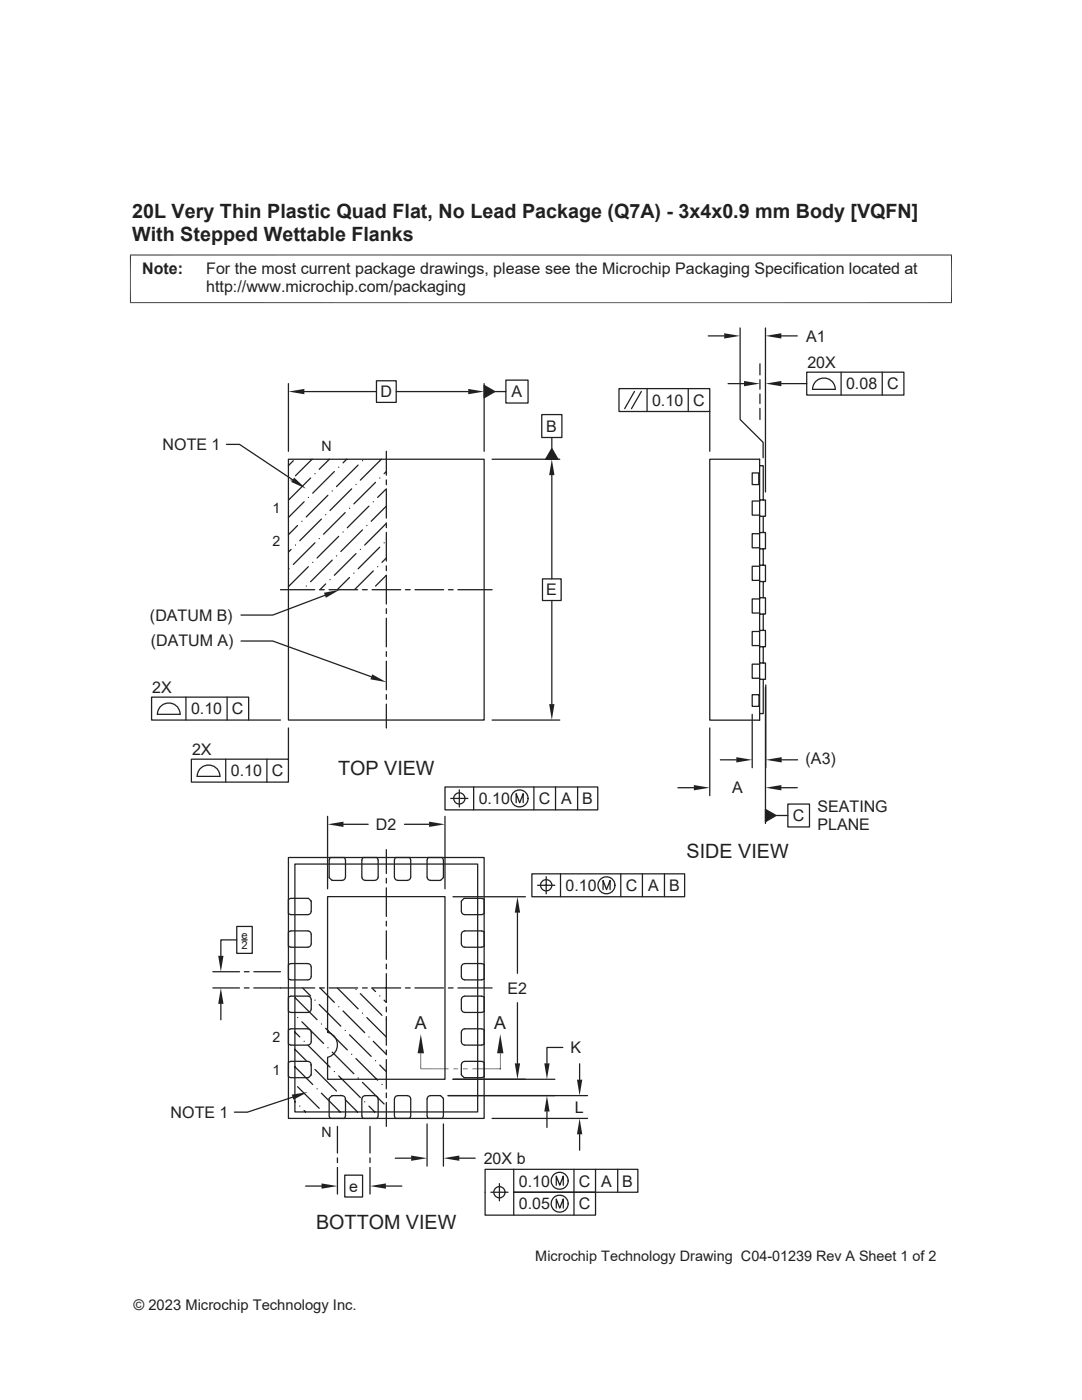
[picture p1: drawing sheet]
<svg xmlns="http://www.w3.org/2000/svg" width="216mm" height="279mm" viewBox="0 0 216 279" stroke-linecap="round" stroke-linejoin="round" font-family="sans-serif">
<g fill="none" stroke="#231f20" stroke-width=".25">
<path d="M57.6 91.7h39v52h-39zM58.1 95.8h.1M58.5 91.9l-.9 1M61.5 99.3h.1M62 95.4l-4.3 4.3M62.3 91.7l-3.4 3.3M62.8 94.5h.1M65.4 98.8l-4.3 4.4M65.7 91.7l-2 2M66.3 98h.1M66.7 94.1l-4.3 4.3M67.6 93.2h.1"/>
<path d="M69.2 91.7l-.7 .7M70.2 97.6l-4.4 4.3M71 96.7h.1M71.5 92.8l-4.4 4.3M72.3 91.9h.1M74.9 96.3l-4.3 4.3M75.8 95.4h.1M76.1 91.7l-4.2 4.1M77.1 94.1l-.5 .4M77.1 97.6l-1.7 1.7M110.1 89.5l1.2 2.2h-2.4zM110.1 87.3v2.2"/>
<path d="M141.6 91.7h10v52h-10zM150.1 94.4h1.3v2.3h-1.3zM151.6 92.9h.7v6.9M151.6 100h-1.5v2.8h1.5M151.6 99.8h1.1v3.2h-1.1M57.7 113.5h.1M58.1 109.6l-.5 .6M58.9 108.8h.1M59.4 104.9l-1.8 1.8M60.2 104h.1M60.7 100.1l-3.1 3.2M61.1 117h.1"/>
<path d="M61.5 113.1l-3.9 4M62.4 112.2h.1M62.8 108.3l-4.3 4.3M63.7 107.5h.1M64.1 103.6l-4.3 4.3M65 102.7h.1M65 116.5l-1.1 1.2M65.8 115.7h.1M66.3 111.8l-4.3 4.3M67.1 110.9h.1M67.6 107l-4.3 4.4M68.5 106.2h.1"/>
<path d="M68.9 102.3l-4.3 4.3M69.7 101.4h.1M69.7 115.3l-2.4 2.4M70.6 114.4h.1M71 110.5l-4.3 4.3M71.9 109.6h.1M72.3 105.7l-4.3 4.4M73.2 104.9h.1M73.6 101l-4.3 4.3M74.5 100.1h.1M74.5 113.9l-3.7 3.8M75.4 113.1h.1"/>
<path d="M75.8 109.2l-4.3 4.3M76.6 108.3h.1M77.1 101l-3 3M77.1 104.5l-4.3 4.3M77.1 111.4l-.9 .8M77.1 114.8l-2.2 2.2M151.6 119.5h-1.5v2.8h1.5M151.6 119.3h1.1v3.3h-1.1M151.6 113h-1.5v2.8h1.5M151.6 112.8h1.1v3.3h-1.1M151.6 106.5h-1.5v2.8h1.5M151.6 106.3h1.1v3.2h-1.1"/>
<path d="M152.3 103v3.3M152.3 109.5v3.3M152.3 116.1v3.2M150.1 138.6h1.3v2.4h-1.3zM151.6 132.5h-1.5v2.9h1.5M151.6 132.3h1.1v3.3h-1.1M151.6 126h-1.5v2.8h1.5M151.6 125.8h1.1v3.3h-1.1M152.3 135.6v6.8h-.7M152.3 122.6v3.2M152.3 129.1v3.2M57.6 171.1h39v52.1h-39z"/>
<path d="M58.8 172.4h36.5v49.5h-36.5zM61.5 179.3h-3.5l-.4 .2M61.6 179.3l.5 .6v2l-.2 .4-.5 .2h-3.4l-.3-.1-.1-2.9M68.7 171.1l-2.9 .2-.1 .3v3.5l.5 .6h2.1l.5-.3 .1-3.8-.2-.4M72.2 171.6v3.4M72.2 175l.1 .4 .4 .3h2.1l.4-.2 .2-.5M75.4 171.6l-.2-.5-2.8 .1-.2 .4M75.5 171.6v3.4M81.7 171.1l-2.8 .1-.1 .1-.1 .3v3.4l.3 .6 2.3 .1 .6-.3 .1-3.8-.3-.4M85.2 171.6v3.4M85.2 175l.1 .4 .4 .3h2.2M88.5 171.6l-.3-.5-2.8 .1-.2 .4"/>
<path d="M88.5 175v.1M88.5 171.6v3.4M88.5 175.2l-.6 .5M92.1 179.9v2M92.1 179.9h.1M92.6 179.3l-.5 .5M92.6 179.3h3.5l.5 .2M96.6 179.5v2.8M57.6 192.5l.1 2.9 .3 .2 3.4-.1 .6-.3 .1-2.2-.3-.6-3.8-.1-.4 .2M58 185.8h3.4M58 198.8h3.4M58 185.8l-.4 .2v2.8l.4 .2"/>
<path d="M58 198.8l-.4 .2v2.8l.4 .2M58 189h3.4M58.9 199.2l4.4 4.3M60.4 197.2l1.6 1.6M61.4 185.8l.5 .2 .2 .4v2.2l-.3 .3-.4 .1M61.4 198.8l.5 .2 .2 .5v2.1l-.3 .4h-.4M62.8 199.6h.1M63.9 197.2l2.8 2.8M67.3 197.2l4.2 4.1M71 197.5h.1M71.9 198.3l4.3 4.3M74.2 197.2l.7 .7"/>
<path d="M75.8 198.8h.1M76.6 199.6l.5 .4M92.1 186.4v2M92.1 193v1.9M92.1 199.5v1.9M92.1 194.9l.2 .4 .4 .2M92.1 188.4l.2 .4 .4 .2M92.1 181.9l.2 .4 .4 .2M92.7 198.8l-.4 .2-.2 .5M92.7 185.8l-.4 .2-.2 .4M92.7 189h3.4M92.7 185.8h3.4"/>
<path d="M92.7 198.8h3.4M96.1 185.8l.5 .2v2.8M96.1 198.8l.5 .2M96.6 195.3l-.5 .2-3.4 .1M96.6 188.8l-.5 .2M96.6 182.3l-.5 .2h-3.4M96.6 199v2.8l-.5 .2M96.6 192.5l-.5-.2h-3.4l-.4 .2-.2 .5M96.6 192.5v2.8M57.6 205.5l.1 2.9 .3 .2h3.4l.6-.4 .1-2.2-.3-.6-3.8-.1-.4 .2M58 211.8h3.4M58 211.8l-.4 .2v2.9l.4 .2h3.5"/>
<path d="M58 202.1h3.4M58.8 219.8l.1 .1M58.8 212.9l3.6 3.5M58.8 209.4l2.3 2.3M58.8 206l1 .9M59.4 216.9l4.3 4.3M59.4 203.1h.1M60.2 203.9l4.4 4.3M60.7 207.8h.1M61.4 211.8l.5 .2 .2 .5v2l-.5 .6M61.5 208.7l4.3 4.3M62 212.6h.1"/>
<path d="M62.8 213.4l4.3 4.3M63.3 217.3h.1M63.7 200.5l4.3 4.3M64.1 218.2l3.8 3.7M64.1 204.4h.1M65 205.2l4.3 4.3M65.4 206v-27.1h23.4v36.5h-23.4v-4.3M65.4 206a2.57 2.57 0 0 1 1.9 2.5 2.57 2.57 0 0 1-1.9 2.5M65.4 209.1h.1M65.7 219.2v3.5l.1 .4 2.9 .1M66.3 210l4.3 4.3M66.3 218.7l-.6 .5"/>
<path d="M66.3 218.7h2M66.7 213.8h.1M67.6 214.7l4.3 4.3M67.6 200.9h.1M68 218.6h.1M68.3 218.7l.4 .2 .2 .4v3.4l-.2 .5M68.5 201.8l4.3 4.3M68.9 219.5l2.4 2.4M68.9 205.7h.1M69.7 206.5l4.4 4.3M70.2 210.4h.1M71 211.3l4.4 4.3"/>
<path d="M71.5 215.1h.1M72.2 219.3v3.4M72.3 216l4.3 4.3M72.3 202.2h.1M72.8 219.9h.1M72.9 218.7h1.9M72.9 218.7l-.5 .2-.2 .4M73.2 203.1l3.9 3.8M73.6 206.9h.1M74.5 207.8l2.6 2.6M74.8 218.7l.4 .2 .2 .4M74.9 211.7h.1"/>
<path d="M75.5 219.3v3.4M75.8 212.6l1.3 1.2M76.2 216.4h.1M77.1 217.3h.1M77.1 203.5h.1M79.4 218.7l-.5 .2-.2 .4v3.4l.1 .4 .1 .1h2.8M79.4 218.7h1.9M81.3 218.7l.4 .2 .3 .4-.1 3.4-.2 .5M85.2 219.3v3.4M85.9 218.7l-.5 .2-.2 .4M85.9 218.7h1.9M87.8 218.7h.1"/>
<path d="M87.9 218.7l.6 .5M88.5 219.2v.1M88.5 219.3v3.4M92.1 206v1.9M92.1 212.5v1.9M92.1 214.5l.5 .6M92.1 207.9l.2 .5 .4 .2M92.1 201.4l.2 .4 .4 .2M92.1 214.4v.1M92.7 211.8l-.4 .2-.2 .5M92.7 202.1h3.4M92.7 211.8h3.4"/>
<path d="M96.1 211.8l.5 .2M96.6 205.5l-.5-.2h-3.4l-.4 .2-.2 .5M96.6 212v2.8l-.1 .1-.4 .2h-3.5M96.6 205.5v2.8l-.1 .1-.4 .2h-3.4M59.8 220.7h.1M60.7 221.6l.3 .3M72.2 222.7l.2 .5h2.8l.2-.5M73.6 220.7l1.2 1.2M85.2 222.7l.2 .5h2.8l.3-.5"/>
</g>
<path d="M110.1 89.5l1.2 2.2h-2.4z" fill="#231f20"/>
<path d="M96.6 76.9l2.1 1.2-2.1 1.3zM98.7 78.1h2.2M108.1 82.7h4v4.6h-4z" fill="none" stroke="#231f20" stroke-width=".25"/>
<path d="M96.6 76.9l2.1 1.2-2.1 1.3z" fill="#231f20"/>
<path d="M100.9 75.9h4.5v4.5h-4.5zM30.2 139.1h19.4v4.6h-19.4zM37.1 139.1v4.6M45.3 139.1v4.6M31.4 142.6h4.6M31.4 142.6a2.26 2.26 0 0 1 2.3-2.3 2.26 2.26 0 0 1 2.2 2.3M38.2 151.5h19.4v4.6h-19.4zM39.3 154.9h4.6a2.26 2.26 0 0 0-2.3-2.2 2.26 2.26 0 0 0-2.3 2.2M45 151.5v4.6M49.6 143.7h6.4M53.3 151.5v4.6" fill="none" stroke="#231f20" stroke-width=".25"/>
<path d="M64.6 118.3l3.2-.6-2.8 1.6z" fill="#231f20"/>
<path d="M64.8 118.8l-10.4 3.9h-6.3" fill="none" stroke="#231f20" stroke-width=".25"/>
<path d="M74.3 134.6l2.8 1.5-3.2-.5z" fill="#231f20"/>
<path d="M48.1 127.9h6.3l19.7 7.2M152.7 161.5l2.2 1.3-2.2 1.2zM154.9 162.8h2.3M157.2 160.5h4.3v4.5h-4.3z" fill="none" stroke="#231f20" stroke-width=".25"/>
<path d="M58.2 218.5l3.2-.5-2.9 1.5z" fill="#231f20"/>
<path d="M57.6 145.3v6.2M58.4 219l-9 3h-2.6" fill="none" stroke="#231f20" stroke-width=".25"/>
<path d="M58.7 95.3l2.3 2.2-2.9-1.3z" fill="#231f20"/>
<g fill="none" stroke="#231f20" stroke-width=".25">
<path d="M45.2 88.7h2.6l10.6 7.1M88.8 157.1h30.5v4.5h-30.5zM89.9 159.3h3.5M91.7 157.6v3.5M94.5 157.1v4.5M106.5 157.1v4.5M110.9 157.1v4.5M115.3 157.1v4.5M103 160.2v-1.8l.7 1.8 .7-1.8v1.8M106.1 174.4h30.5v4.6h-30.5zM107.3 176.7h3.4M109 175v3.4"/>
<path d="M110.1 176.7a1.12 1.12 0 0 1-1.5 1 1.12 1.12 0 0 1-.5-1.7 1.12 1.12 0 0 1 1.8 0l.2 .7M111.8 174.4v4.6M120.3 177.5v-1.8l.7 1.8 .7-1.8v1.8M123.9 174.4v4.6M128.2 174.4v4.6M132.6 174.4v4.6"/>
<circle cx="91.7" cy="159.3" r="1.12"/>
<circle cx="103.7" cy="159.3" r="1.7"/>
<circle cx="121" cy="176.7" r="1.7"/>
</g>
<path d="M152.7 161.5l2.2 1.3-2.2 1.2z" fill="#231f20"/>
<g fill="none" stroke="#231f20" stroke-width=".25">
<path d="M57.6 76.6v13.5M60.7 78.1h14.4M79.1 78.1h14.3M96.6 76.6v13.5M123.5 77.6h18.1v4.5h-18.1zM126.6 78.1l-1.9 3.5M128 78.1l-2 3.5M129.1 77.6v4.5M137.3 77.6v4.5M161 74.3h19.4v4.5h-19.4zM162.9 76a2.27 2.27 0 0 1 2.4-.4 2.27 2.27 0 0 1 1.4 2.1h-4.6l.3-1.1zM167.8 74.3v4.5"/>
<path d="M176 74.3v4.5M77.1 90.1v4.7M77.1 95.8v.9M77.1 97.7v5.7M56 117.7h6.8M63.8 117.7h.9M65.7 117.7h5.7M72.3 117.7h1M74.2 117.7h5.7M77.1 104.4v.9M77.1 106.3v5.7M77.1 112.9v1"/>
<path d="M77.1 114.8v5.7M80.9 117.7h1M82.8 117.7h5.7M89.5 117.7h.9M91.4 117.7h6.8M77.1 121.5v.9M77.1 123.4v5.7M77.1 130v1M77.1 132v5.7M77.1 138.6v1M77.1 140.5v4.8M77.1 169.6v4.7"/>
<path d="M77.1 175.3v.9M77.1 177.2v5.7M56 197.2h6.8M63.8 197.2h.9M65.7 197.2h5.7M72.3 197.2h1M74.2 197.2h5.7M77.1 183.9v.9M77.1 185.8v5.7M77.1 192.4v1M77.1 194.3v5.7M80.9 197.2h1"/>
<path d="M82.8 197.2h5.7M89.5 197.2h.9M91.4 197.2h6.8M77.1 201v.9M77.1 202.9v5.7M77.1 209.6v.9M77.1 211.5v5.7M77.1 218.1v1M77.1 220v4.8"/>
</g>
<path d="M26 50.8v9.7M189.9 50.8v9.7M190 50.9h-164.1M25.9 60.4h164.1" fill="none" stroke="#231f20" stroke-width=".2"/>
<g fill="#231f20">
<path d="M57.6 78.1l3.1-.5v1.1z"/>
<path d="M93.4 77.6l3.2 .5-3.2 .6z"/>
</g>
<path d="M75.1 76h4v4.3h-4zM98.2 91.7h13.5M110.1 94.8v20.7M110.1 119.8v20.7M98.2 143.7h13.5" fill="none" stroke="#231f20" stroke-width=".25"/>
<g fill="#231f20">
<path d="M110.1 91.7l.5 3.1h-1z"/>
<path d="M109.6 140.5h1l-.5 3.2z"/>
</g>
<path d="M108.2 115.5h3.8v4.3h-3.8zM65.4 162.9v14.5M68.5 164.5h5M80.7 164.5h4.9M88.8 162.9v14.5" fill="none" stroke="#231f20" stroke-width=".25"/>
<g fill="#231f20">
<path d="M65.4 164.5l3.1-.5v1z"/>
<path d="M85.6 164l3.2 .5-3.2 .5z"/>
</g>
<path d="M90.4 179h14.4M103.3 182.1v12.1M90.4 215.4h14.4M103.3 200.1v12.1" fill="none" stroke="#231f20" stroke-width=".25"/>
<g fill="#231f20">
<path d="M103.3 179l.5 3.1h-1.1z"/>
<path d="M102.7 212.2h1.1l-.5 3.2z"/>
</g>
<path d="M89.4 218.7h21.3M90.4 215.4h20.3M112.3 209h-3.2v3.2M109.1 221.8v3.2" fill="none" stroke="#231f20" stroke-width=".25"/>
<g fill="#231f20">
<path d="M109.1 218.7l.6 3.1h-1.1z"/>
<path d="M108.6 212.2h1.1l-.6 3.2z"/>
</g>
<path d="M89.4 218.7h27.8M115.7 212.3v3.2M98.2 223.2h19M115.7 226.4v3.2" fill="none" stroke="#231f20" stroke-width=".25"/>
<g fill="#231f20">
<path d="M115.1 215.5h1.1l-.5 3.2z"/>
<path d="M115.7 223.2l.5 3.2h-1.1z"/>
</g>
<path d="M61 236.7h3.2M67.3 224.8v5.3M67.3 231.1v.9M67.3 233v5.3M73.8 224.8v5.3M73.8 231.1v.9M73.8 233v5.3M77 236.7h3.2" fill="none" stroke="#231f20" stroke-width=".25"/>
<g fill="#231f20">
<path d="M73.8 236.7l3.2-.5v1z"/>
<path d="M64.2 236.2l3.1 .5-3.1 .5z"/>
</g>
<path d="M68.8 234.5h3.5v4.4h-3.5zM78.9 231.1h3.1M85.2 224.3v8.4M88.5 224.3v8.4M91.7 231.1h3.1" fill="none" stroke="#231f20" stroke-width=".25"/>
<g fill="#231f20">
<path d="M82 230.6l3.2 .5-3.2 .6z"/>
<path d="M88.5 231.1l3.2-.5v1.1z"/>
</g>
<g fill="none" stroke="#231f20" stroke-width=".25">
<path d="M42.5 197.2h5.3M42.5 193.9h5.3M47.2 187.6h-3.1v3.2M48.7 197.2h1M48.7 193.9h1M50.7 197.2h5.3M50.7 193.9h5.3M44.1 200.3v3.2M97.9 237.9h3.5M99.7 236.2v3.4M102.5 233.4v4.5h16.3v4.6h-22v-9.1h30.5v4.5h-24.8v4.6M111 236.5v-1.8l.7 1.8 .7-1.8v1.8"/>
<path d="M114.5 233.4v9.1M118.8 233.4v4.5M123.3 233.4v4.5M111 241.1v-1.8l.7 1.8 .7-1.8v1.8"/>
<circle cx="99.7" cy="237.9" r="1.12"/>
<circle cx="111.7" cy="235.7" r="1.7"/>
<circle cx="111.7" cy="240.2" r="1.7"/>
</g>
<g fill="#231f20">
<path d="M44.1 197.2l.5 3.1h-1.1z"/>
<path d="M43.5 190.8h1.1l-.5 3.1z"/>
</g>
<path d="M152.7 137.2v21.6M135.3 157.2h3.2M141.6 145.3v13.5M155.9 157.2h3.2M47.2 184.9h3.1v5.4h-3.1zM48.3 187.6h1" fill="none" stroke="#231f20" stroke-width=".25"/>
<g fill="#231f20">
<path d="M138.5 156.7l3.1 .5-3.1 .5z"/>
<path d="M152.7 157.2l3.2-.5v1z"/>
</g>
<path d="M152.8 136.7v16.5M143.7 151.6h3.2M150.1 142.6v10.6M152.7 158.8v5.5M156 151.6h3.2" fill="none" stroke="#231f20" stroke-width=".25"/>
<g fill="#231f20">
<path d="M146.9 151.1l3.2 .5-3.2 .6z"/>
<path d="M152.8 151.6l3.2-.5v1.1z"/>
</g>
<path d="M141.3 67h3.2M152.7 65.4v32.8M155.9 67h3.2" fill="none" stroke="#231f20" stroke-width=".25"/>
<g fill="#231f20">
<path d="M144.5 66.5l3.2 .5-3.2 .6z"/>
<path d="M152.7 67l3.2-.5v1.1z"/>
</g>
<path d="M147.7 65.4v18.3l4.6 4.6v3.1M151.6 72.6v2.2M151.6 75.8v1.9M151.6 78.6v1.9M155.9 76.6h5.1M151.6 81.5v2.2" fill="none" stroke="#231f20" stroke-width=".25"/>
<path d="M152.7 76.6l3.2-.6v1.1z" fill="#231f20"/>
<path d="M145.3 76.6h3.2" fill="none" stroke="#231f20" stroke-width=".25"/>
<path d="M148.5 76l3.1 .6-3.1 .5z" fill="#231f20"/>
<path d="M141.6 82.1v8" fill="none" stroke="#231f20" stroke-width=".25"/>
<path d="M84 210.2v3.1h5.5" fill="none" stroke="#231f20" stroke-width=".2"/>
<g fill="#231f20">
<path d="M90.5 213.3h.9l-.9 .1z"/>
<path d="M90.5 213.4l.9-.1v.1z"/>
<path d="M92.4 213.3h.9l-.9 .1z"/>
<path d="M92.4 213.4l.9-.1v.1z"/>
</g>
<path d="M94.3 213.3h5.5M99.8 210.2v3.2" fill="none" stroke="#231f20" stroke-width=".2"/>
<g fill="#231f20">
<path d="M84 206.4l.6 3.8h-1.3z"/>
<path d="M99.8 206.4l.7 3.8h-1.3z"/>
</g>
<g font-size="3.9" fill="#231f20">
<text x="26.4" y="43.5">20L Very Thin Plastic Quad Flat, No Lead Package (Q7A) - 3x4x0.9 mm Body [VQFN]</text>
<text x="26.4" y="48.1">With Stepped Wettable Flanks</text>
<text x="67.5" y="154.6">TOP VIEW</text>
<text x="137" y="171.3">SIDE VIEW</text>
<text x="63.1" y="245.3">BOTTOM VIEW</text>
</g>
<g font-size="3.6" fill="#231f20">
<text x="82.8" y="205.3">A</text>
<text x="98.6" y="205.3">A</text>
</g>
<g font-size="3.2" fill="#231f20">
<text x="28.4" y="54.7">Note:</text>
<text x="41.1" y="58.3">http://www.microchip.com/packaging</text>
<text x="41.1" y="54.7">For the most current package drawings, please see the Microchip Packaging Specification located at</text>
<text x="160.9" y="68.2">A1</text>
<text x="161.1" y="73.5">20X</text>
<text x="168.8" y="77.7">0.08</text>
<text x="177" y="77.7">C</text>
<text x="75.9" y="79.3">D</text>
<text x="102.1" y="79.3">A</text>
<text x="130.1" y="81">0.10</text>
<text x="138.3" y="81">C</text>
<text x="32.4" y="89.9">NOTE 1</text>
<text x="109" y="86.2">B</text>
<text x="109" y="118.8">E</text>
<text x="29.9" y="123.9">(DATUM B)</text>
<text x="30.1" y="129">(DATUM A)</text>
<text x="30.4" y="138.3">2X</text>
<text x="38.1" y="142.6">0.10</text>
<text x="46.3" y="142.6">C</text>
<text x="38.3" y="150.7">2X</text>
<text x="46.1" y="154.9">0.10</text>
<text x="54.2" y="154.9">C</text>
<text x="160.7" y="152.5">(A3)</text>
<text x="95.5" y="160.5">0.10</text>
<text x="107.5" y="160.5">C</text>
<text x="112" y="160.5">A</text>
<text x="116.2" y="160.5">B</text>
<text x="146.1" y="158.3">A</text>
<text x="75" y="165.7">D2</text>
<text x="158.2" y="163.9">C</text>
<text x="163.1" y="162.1">SEATING</text>
<text x="163.1" y="165.7">PLANE</text>
<text x="112.9" y="177.8">0.10</text>
<text x="124.9" y="177.8">C</text>
<text x="129.3" y="177.8">A</text>
<text x="133.5" y="177.8">B</text>
<text x="101.3" y="198.3">E2</text>
<text x="113.9" y="210.2">K</text>
<text x="34" y="223.1">NOTE 1</text>
<text x="114.7" y="222.1">L</text>
<text x="96.5" y="232.3">20X b</text>
<text x="69.7" y="237.8">e</text>
<text x="103.5" y="236.8">0.10</text>
<text x="115.5" y="236.8">C</text>
<text x="120" y="236.8">A</text>
<text x="124.2" y="236.8">B</text>
<text x="103.5" y="241.4">0.05</text>
<text x="115.5" y="241.4">C</text>
</g>
<g font-size="2.9" fill="#231f20">
<text x="106.8" y="251.7">Microchip Technology Drawing C04-01239 Rev A Sheet 1 of 2</text>
<text x="26.6" y="261.3">© 2023 Microchip Technology Inc.</text>
</g>
<g font-size="2.8" fill="#231f20">
<text x="64.1" y="90.1">N</text>
<text x="54.4" y="102.4">1</text>
<text x="54.4" y="108.9">2</text>
<text x="54.4" y="208">2</text>
<text x="54.4" y="214.5">1</text>
<text x="64.1" y="226.8">N</text>
</g>
<g font-size="2.2" fill="#231f20">
<text x="48.2" y="187.3">e</text>
<text x="48.2" y="189.4">2</text>
</g>
</svg>
